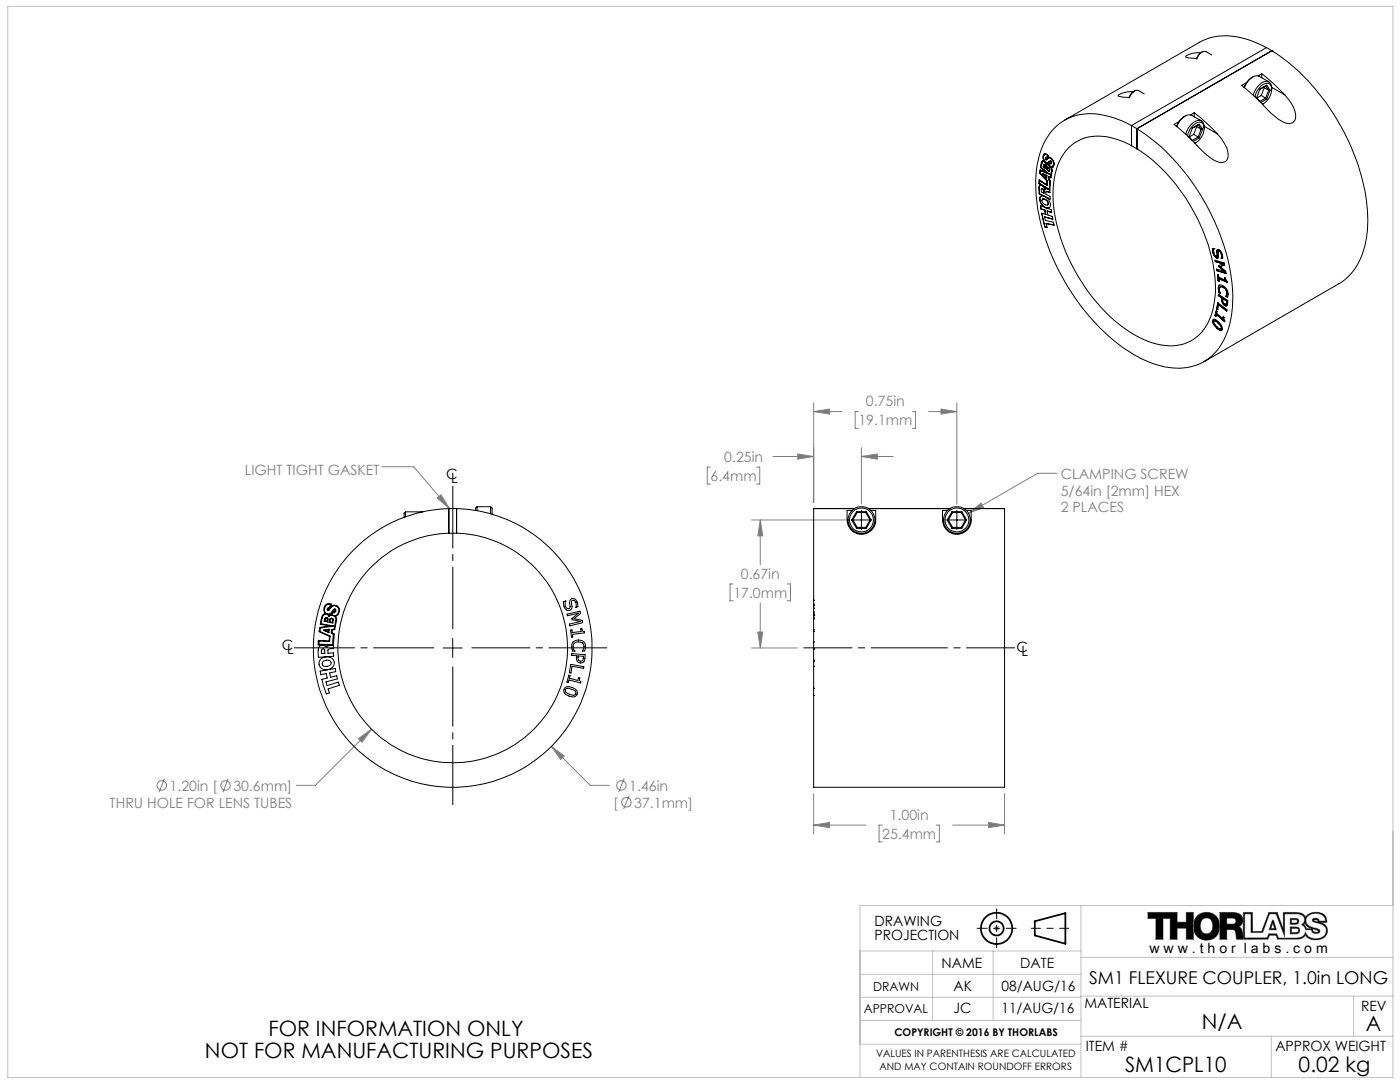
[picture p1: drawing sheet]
<svg xmlns="http://www.w3.org/2000/svg" width="279mm" height="216mm" viewBox="0 0 279 216" stroke-linecap="round" stroke-linejoin="round" font-family="sans-serif">
<g fill="none" stroke="#000" stroke-width=".35">
<path d="M206.5 183.8l6.1-1.6v6.1l-6.1-1.6z"/>
<circle cx="198.9" cy="185.2" r="3.1"/>
<circle cx="198.9" cy="185.2" r="1.4"/>
</g>
<g fill="none" stroke="#808080" stroke-width=".2">
<path d="M76.2 93.1h6.3l7.2 8.4M87.2 99.4l.8-.7 1.7 2.8zM141.8 93.2h-.7v3.4h.7M151 93.2h.6v3.4h-.6M154.3 91.1h8.1M159.2 90.6l3.2 .5-3.2 .5zM162.4 82.1l3.2-.5v1zM162.4 80.4v19.8M162.4 82.1h5.6M171.3 82.1h-.6v3.4h.6M171.9 91.1l3.2-.5v1zM171.9 89.3v11.3"/>
<path d="M171.9 91.1h6.4M182.1 82.1h.6v3.4h-.6M185.3 82.1h5.7M187.8 81.6l3.2 .5-3.2 .5zM191 80.4v20.2M210.9 94.4h-3.8l-13.8 8M146.3 116.5h-.6v3.4h.6M150 103.8h18.7M151.7 103.8l.5 3.1h-1zM151.7 103.8v8.9M157.1 116.5h.7v3.4h-.7M193.3 102.4l2.5-2 .5 .9z"/>
<path d="M150 129.3h9.1M151.2 126.1h1l-.5 3.2zM151.7 120.3v9M32.8 155.4l-1.1 2.7M45.5 155.4l-1 2.7M71.5 147.4l2.7-1.9-2 2.6zM74.2 145.5l-11.3 11.2h-3.8M110 148.9l2.6 1.9-.7 .8zM110 148.9l7.8 7.8h3.8M124.6 155.4l-1.1 2.7M125.6 158.8l-1.1 2.6M162.4 158.4v8"/>
<path d="M200.5 158.4v8M162.4 164.6l3.2-.5v1zM162.4 164.6h10.4M176.1 164.6h-.7v3.4h.7M186.8 164.6h.7v3.4h-.7M190.1 164.6h10.4M197.3 164.1l3.2 .5-3.2 .5zM198.4 185.2h1M198.5 184.9l.7 .7M198.9 184.7v1M199.2 184.9l-.7 .7M229.1 182.1h5.8v1.9h1.8v-1.9h1.5v5.3h-1.5v-2.2h-1.8v2.2h-1.4v-4.1h-1.4v4.1h-1.4v-4.1h-1.6z"/>
<path d="M239 182.7a2.7 2.7 0 0 1 3.3-.2 2.7 2.7 0 0 1 1 3.1 2.65 2.65 0 0 1-3.2 1.9 2.65 2.65 0 0 1-1.9-3.3l.2-.6zM239.9 183.5a1.21 1.21 0 0 1 1.3-.3 1.21 1.21 0 0 1 .8 1.1 1.49 1.49 0 0 1-1.2 2 1.69 1.69 0 0 1-.9-2.8zM244.8 183.2h1.2a.61 .61 0 0 1 .7 .6 .61 .61 0 0 1-.7 .6h-1.2zM247.2 184.9a1.46 1.46 0 0 0 .8-1.6 1.46 1.46 0 0 0-1.3-1.2h-3.2v5.3h1.3v-1.9h1.3a1.71 1.71 0 0 1 .6 1.7l.1 .2h1.3M247.2 184.9a2.41 2.41 0 0 1 .9 2.2v.3M247.2 184.9h.1M248.4 182.4h1.3v3.7h2.3l1.4-3.7h1.3l1.7 4.4v-4.4h2.2a1.26 1.26 0 0 1 1.4 .3 1.26 1.26 0 0 1 .1 1.5l-.4 .3a1.2 1.2 0 0 1 .9 1h1.2a.86 .86 0 0 0 .7 .8 .86 .86 0 0 0 .9-.5l-.1-.3a5.9 5.9 0 0 1-2.5-1.2 1.4 1.4 0 0 1 1.3-2 1.84 1.84 0 0 1 2.4 1.5h-1.2a.73 .73 0 0 0-.6-.6 .73 .73 0 0 0-.8 .4l.1 .3a5.7 5.7 0 0 1 2.5 1.1 1.59 1.59 0 0 1-1.5 2.3 2.11 2.11 0 0 1-2.5-1.4 1.54 1.54 0 0 1-1.8 1.3h-3.5l-.4-.9h-1.6l-.3 .8h-4.5zM253.9 183.6h.2l.6 1.9h-1.4zM254 184.1l.4 1.2h-.8zM257.5 183.3h1.1a.58 .58 0 0 1 .6 .6 .58 .58 0 0 1-.6 .5h-1.1zM257.5 185h1.2a.69 .69 0 0 1 .7 .6 .69 .69 0 0 1-.7 .7h-1.2zM257.7 183.5l1.1 .1 .1 .4-.4 .2h-.8z"/>
<path d="M257.7 185.2h1a.43 .43 0 0 1 .5 .5 .43 .43 0 0 1-.5 .4h-1zM260.5 184.1a1.57 1.57 0 0 0 1.4 1.2h-1.2l-.5-.8zM262 185.3l1.1 .5a.61 .61 0 0 1-.7 .3 .61 .61 0 0 1-.4-.6zM262.1 183.6a.52 .52 0 0 1 .9 .4zM263.3 184h.1M263.3 184h1.5a1.84 1.84 0 0 0-2.2-2 2.32 2.32 0 0 0-2.1 1.1 1.76 1.76 0 0 0-2.1-1h-2.3v3.3l-1.2-3.3h-1.7l-1.4 3.8h-1.8l-.1-3.8h-1.8v5.3M263.3 184a1.72 1.72 0 0 1 1.6 1.8 1.72 1.72 0 0 1-1.6 1.7 2.53 2.53 0 0 1-2.8-1 1.59 1.59 0 0 1-1.6 .9h-3.9l-.3-.8h-1.3l-.4 .8h-4.9"/>
<circle cx="32.3" cy="156.7" r=".94"/>
<circle cx="45" cy="156.7" r=".93"/>
<circle cx="124" cy="156.7" r=".94"/>
<circle cx="125" cy="160.1" r=".95"/>
</g>
<path d="M205.8 185.2h7.5" fill="none" stroke="#000" stroke-width=".2" stroke-dasharray="15.2 1.3 1.3 1.3" stroke-dashoffset="13.4"/>
<path d="M195 185.2h7.8M198.9 181.3v7.8" fill="none" stroke="#000" stroke-width=".2" stroke-dasharray="15.2 1.3 1.3 1.3" stroke-dashoffset="13.2"/>
<g fill="none" stroke="#c0c0c0" stroke-width=".2">
<path d="M1.6 1.3h276.4v213.7h-276.4zM171.6 189.8h44.1M171.6 199h44.1M171.6 194.4h44.1M186.1 189.8v13.8M198.2 189.8v13.8M215.7 198.8h62.3M215.7 180.7v34.3M215.7 191h62.3M270.2 198.8v8M278 180.7h-106.4v34.3M171.6 203.6h44.1"/>
<path d="M171.6 208.4h44.1M215.7 206.8h62.3M253.7 206.8v8.2"/>
</g>
<path d="M240 183.5a1.27 1.27 0 0 1 1.5-.2 1.27 1.27 0 0 1 .5 1.4 1.28 1.28 0 0 1-.6 1.5 1.28 1.28 0 0 1-1.5-.3 2.12 2.12 0 0 1 .1-2.4zM239 182.7a2.83 2.83 0 0 0-.6 3.4 2.83 2.83 0 0 0 3.2 1.4 2.79 2.79 0 0 0 1.7-3.7 2.79 2.79 0 0 0-3.7-1.5zM229.1 182.1h5.8v1.9h1.8v-1.9h1.5v5.3h-1.5v-2.2h-1.8v2.2h-1.4v-4.1h-1.4v4.1h-1.4v-4.1h-1.6zM243.5 182.1h2.7a1.53 1.53 0 0 1 1.7 .9 1.53 1.53 0 0 1-.7 1.9l.5 .4 .2 .3 .2 1.8h-1.3l-.2-1.4-.5-.5h-1.3v1.9h-1.3zM244.8 183.2v1.2h1.4l.4-.4v-.5l-.3-.3zM262.1 183.6h.5a.24 .24 0 0 1 .3 0 .24 .24 0 0 1 0 .3l-.6-.1zM260.5 184.1a1.57 1.57 0 0 0 1.4 1.2h-1.2l-.2-.5a.4 .4 0 0 1 0-.7zM248.1 182.1v5.3h4.9l.4-.8h1.3l.3 .8h3.9a1.64 1.64 0 0 0 1.6-.9 2.71 2.71 0 0 0 3.7 .6 1.66 1.66 0 0 0 .7-1.9 1.66 1.66 0 0 0-1.6-1.2h1.5a1.88 1.88 0 0 0-2.4-2 2.15 2.15 0 0 0-1.9 1.1v-.2a1.84 1.84 0 0 0-2.1-.8h-2.3v3.3l-1.2-3.3h-1.7l-1.4 3.8h-1.8l-.1-3.8zM248.4 182.4h1.3v3.7h2.3l1.4-3.7h1.3l1.7 4.4v-4.4h2.2a1.32 1.32 0 0 1 1.7 1.3l-.1 .4-.5 .4 .2 .1a1.14 1.14 0 0 1 .7 .9h1.2v.4a.85 .85 0 0 0 .9 .4 .85 .85 0 0 0 .7-.6l-.2-.3-.6-.2a2.02 2.02 0 0 1-1.9-1.3 1.53 1.53 0 0 1 1.7-1.7 1.7 1.7 0 0 1 2.1 1.6h-1.2l-.2-.4-.5-.2-.5 .1-.2 .2a.43 .43 0 0 0 .1 .4 .43 .43 0 0 0 .5 .1l.3 .1a1.75 1.75 0 0 1 1.9 1.5 1.83 1.83 0 0 1-2.4 1.7 1.75 1.75 0 0 1-1.8-1.4 1.54 1.54 0 0 1-1.8 1.3h-3.5l-.4-.9h-1.6l-.3 .8h-4.5zM262 185.3l.6 .2a.34 .34 0 0 1 .4 .5l-.4 .1-.4-.2-.2-.2zM253.9 183.6l-.6 1.9h1.4l-.6-1.9zM254 184.1l.4 1.2h-.8zM257.5 183.3h1.4l.3 .3v.5l-.5 .3h-1.2zM257.7 183.5v.7h1l.2-.3-.1-.3zM257.5 185h1.6l.3 .5-.1 .6-.5 .2h-1.3zM257.7 185.2v.9h1.1l.4-.3v-.3l-.3-.3z" fill-rule="evenodd" fill="#000"/>
<path d="M90.4 125.5v-28.5" fill="none" stroke="#000" stroke-width=".2" stroke-dasharray="15.2 1.3 1.3 1.3" stroke-dashoffset="2.9"/>
<path d="M86.6 129.3h-27.8" fill="none" stroke="#000" stroke-width=".2" stroke-dasharray="15.2 1.3 1.3 1.3" stroke-dashoffset="3.2"/>
<path d="M90.4 133.1v27.5" fill="none" stroke="#000" stroke-width=".2" stroke-dasharray="15.2 1.3 1.3 1.3" stroke-dashoffset="3.4"/>
<path d="M94.2 129.3h26.9" fill="none" stroke="#000" stroke-width=".2" stroke-dasharray="15.2 1.3 1.3 1.3" stroke-dashoffset="3.7"/>
<path d="M160.4 129.3h42.1" fill="none" stroke="#000" stroke-width=".2" stroke-dasharray="15.2 1.3 1.3 1.3" stroke-dashoffset="5.6"/>
<path d="M170 103.8h3.8M171.9 101.8v3.9M189.1 103.8h3.8M191 101.8v3.9M88.4 129.3h3.9M90.3 127.4v3.8" fill="none" stroke="#000" stroke-width=".2"/>
<g fill="#808080">
<path d="M87.2 99.4l.8-.7 1.7 2.8z"/>
<path d="M110 148.9l1.9 2.7 .7-.8zM71.5 147.4l.7 .7 2-2.6zM151.2 126.1h1l-.5 3.2zM151.7 103.8l.5 3.1h-1zM159.2 90.6l3.2 .5-3.2 .5zM171.9 91.1l3.2-.5v1zM162.4 82.1l3.2-.5v1zM187.8 81.6l3.2 .5-3.2 .5zM193.3 102.4l3-1.1-.5-.9zM162.4 164.6l3.2-.5v1zM197.3 164.1l3.2 .5-3.2 .5z"/>
</g>
<g fill="none" stroke="#000" stroke-width=".2">
<path d="M226.4 18.2a1.86 1.86 0 0 0-1 1.2 2.99 2.99 0 0 1-2.2-.3 4.3 4.3 0 0 1 3-.8M228.4 18.7l-1.1-.6a1.75 1.75 0 0 0-1.9 1.5M239.9 10.4a2.05 2.05 0 0 0-1.1 1.3l-1.7-.2-.5-.1v-.1a4.6 4.6 0 0 1 3.1-.8M241.8 11l-1.1-.7a1.46 1.46 0 0 0-1.7 1.1l-.2 .4M248.8 16.5l-1 .5 2.9 2.5a27.2 27.2 0 0 0 5.4 4.9 1.62 1.62 0 0 0 2.3-.4 4.6 4.6 0 0 0-1.4-4.4l-.6-.7M250 15.4a3.6 3.6 0 0 0-1.7 2.1M250.5 19.3a3.1 3.1 0 0 1 2.5-2.7 1.43 1.43 0 0 1 .6 2.1 3.7 3.7 0 0 1-1.6 2.1l.1-.1M250.8 19.4l.5 .7M251.4 17.8l-.6 1.9M251.7 19.1l-.8 .4M251.7 19.1l.9 .5M251.8 14.7l1.8 1.5 2.8 2.7"/>
<path d="M251.8 14.7l-.7 .4M251.8 14.7v.8M252.2 17.4l.1 .1M252.3 17.5l-.6 1.6M252.3 17.5l.9 .5M252.6 17.1l-1.2 .7M252.6 17.1l.6 .9M252.6 19.6l-1.2 .6M252.6 19.6l.2 .2M252.8 9.5a15.3 15.3 0 0 0-11.5-1.9l-1.9 .8-27 15.6M252.8 19.8l-1.2 .7M252.8 17l.7 1"/>
<path d="M252.8 17l-1.4 .8M252.8 17l-.2 .1M253.2 18h.3M253.2 18l-.6 1.6M253.3 16.3l-2-1.1a1.88 1.88 0 0 0-2.2 .9l-.8 1.4M253.5 18l-.7 1.8M253.8 17.8a1.26 1.26 0 0 0-.7-1.5 1.26 1.26 0 0 0-1.6 .5 4.2 4.2 0 0 0-1.4 2.2M253.8 17.4l2.6 1.5M253.8 10.1h.1M253.8 10.1a43 43 0 0 1 15.9 19.4 33.9 33.9 0 0 1 3 18.1 12.2 12.2 0 0 1-5.5 9l-26.9 15.6M253.8 10.1l-26.9 15.6M253.8 10.1l-1-.6-27 15.5"/>
<path d="M207.4 36.7v-.8l1.5 1M207.4 36.7l2 1.2-.7-.3-.2 .1M207.4 37.5a.4 .4 0 0 1 .4-.6l.4 .3 .3 .5M207.4 37.5v1.2M207.4 37.5h.1M207.4 38.7l2.1 1M207.4 38.7h.1M207.4 35.9v.8M207.5 39.9l.1-.7a1.42 1.42 0 0 1 1.9 1 .75 .75 0 0 1 .1 .9 .75 .75 0 0 1-.9 .4M207.5 39.9l.4 .8 .8 .8M207.5 34.5l1.5 1.7M207.5 36.1v.5l1.9 1.2"/>
<path d="M207.5 36.1l1.5 .9M207.5 34.5h.1M207.5 39.8l.4 .9 .8 .7M207.5 39.8v.1M207.6 37l-.2 .5M207.6 33.9l-.1 .6M207.6 33.4l1.4 1.1M207.6 33.4h.1M207.7 34.1l1.8 .6M207.7 34.1l-.1 .5 1.5 1.6-.1 .8M207.7 33.4l1.3 1.1M207.8 39.1l-.3 .4v.3"/>
<path d="M207.8 32.5l-.2 .9M207.8 32.5h.1M207.9 32.5l-.2 .9M207.9 37.6h.2M207.9 37.6h.1M208 37.7h-.2v.6l.5 .3M208 37.7l.3 .4M208.1 39.7h.1M208.1 37.6l.2 .5M208.1 39.7l.5 .1M208.1 37.6l-.1 .1M208.1 32.1l-.2 .4"/>
<path d="M208.1 34.7l.9 .3-.1 .5zM208.1 32.2h.1M208.1 34.7h.1M208.2 32.2l.4 .1M208.2 34.7l.7 .8M208.2 31a.39 .39 0 0 1 .5-.3l.5 .4-.1 .4M208.2 31v.6l.2 .5M208.2 31h.1M208.2 33.3h.1M208.2 33.3l.5 .3M208.3 38.1v.5M208.3 32.9l-.1 .4"/>
<path d="M208.3 32.9a.3 .3 0 0 1 .4 0 .3 .3 0 0 1 .1 .4l-.1 .4-.5-.4M208.3 38.1h.1M208.4 32.8l-.2 .5M208.4 34.9l.5 .1M208.4 34.9l.4 .1M208.4 34.9l.4 .4M208.4 32.8l-.1 .1M208.4 32.1h-.3l-.3 .4M208.4 32.7v.1M208.4 32.1h.1M208.5 30.7l-.3 .3M208.5 32.9h.1"/>
<path d="M208.5 30.9l.2-.1 .4 .2M208.5 37.7h.1M208.5 39.8a.39 .39 0 0 0-.6 .1 .39 .39 0 0 0 .2 .5l.7 .5 .4-.1v-.2M208.5 39.8l.5 .3 .2 .5M208.6 32.3l-.2-.1-.3 .1-.3 1.1 1.7 1.4-1.8-.7M208.6 32.3l.3 .6 .2-.1 .3 .2 .1-.4M208.6 32.9l-.2 .1v.3l.2 .2M208.6 32.9l.1 .3M208.6 39.8l.4 .3 .2 .5M208.6 32.9h.1M208.6 32.3h.1M208.6 39.8h-.1"/>
<path d="M208.6 32.3l.3 .6M208.6 37.6l-.1 .1M208.7 31.5l.1 .4M208.7 31.5v.4M208.7 31.5h.1M208.7 33.2l-.1 .3M208.7 33.2h.1M208.7 31.9h.1M208.8 32.5l.5 .1M208.8 31.4l-.1 .1M208.8 31.9h.2M208.8 32.5l.1 .2 .4 .1"/>
<path d="M208.8 31.5h.2M208.8 38.2l.4 .1M208.8 35v.3M208.8 38.2h.1M208.8 35h.1M208.9 35l-.1 .3M208.9 31.5l-.1 .3 .2-.2M208.9 31.5l.1 .1M208.9 31.5h.1M208.9 33.8h.1M209 32.8l.4 .1M209 31.5v.1"/>
<path d="M209 31.5l-.3-.1v.1M209 33.8l.4 .4M209 34.5l-1.4-.6-.1 .6M209 36.2l-.1 .7M209 33.4l-.1 .4M209 33.4a.5 .5 0 0 1 .5 .3 .5 .5 0 0 1-.1 .6l-.5-.5M209 36.2h.1M209 31.6l-.2 .2M209 31.6h.1M209 33.4v.4M209 33.4h.1M209.1 31.5h.1"/>
<path d="M209.1 31.5a.81 .81 0 0 1 1.2 .7 .84 .84 0 0 1-.4 1.2l-.1-.1M209.1 33.3l-.1 .1M209.1 31l-.1 .5M209.1 31l-.2-.1a.59 .59 0 0 0-.7 .3 .59 .59 0 0 0 .2 .7l.4 .6h.3l.2-.2M209.1 31h.1M209.2 38.3l-.4-.1-.1 .6 .8 .4v.5M209.2 33.4l.1 .1M209.2 33.4h-.1M209.2 38.3h.1M209.2 38.3l.3 .1M209.2 35.8h.1M209.2 35.8l.3 .3"/>
<path d="M209.3 31.5h.2l.4 .2M209.3 31.4l-.2 .1M209.3 33.5l-.2-.1-.1 .4 .4 .3M209.3 33.5l.1 .3M209.3 33.5h.1M209.3 32.3l.2-.2a.27 .27 0 0 1 .4 .2 .27 .27 0 0 1-.3 .4l-.1-.1M209.3 32.3h.1M209.4 32.3l-.2 .2M209.4 35.3l-.1 .5 .3 .4-.1 2.2-.3-.1M209.4 32.5h.3M209.4 32.5l-.2 .1-.4-.1M209.4 32.5l-.1 .3"/>
<path d="M209.4 32.5h.1M209.4 35.3h.1M209.4 33.8v.3M209.4 33.8h.1M209.5 32.6l.3 .1M209.5 36.1l-.1 1.7M209.5 32.6h.1M209.5 36.1h.1M209.6 32.1l-.2 .2M209.6 33.2l.3 .5v.4M209.6 35.3l-.3-.1-.1 .6M209.7 32.6h.1"/>
<path d="M209.7 32.2v.3M209.7 32.2l-.3 .3M209.7 32.2h.1M209.7 32.5h.1M209.8 33.3l.2 .8-.3 1.4-.3-.2M209.8 32.2v.3M209.8 32.2l-.2 .1M209.8 33.3h.3M209.8 31.7a.54 .54 0 0 0-.5-.2 .54 .54 0 0 0-.4 .4h-.2M209.8 31.7l.5 .7v.5M209.9 34.1l-.3 1.2M209.9 31.7l.4 .7v.5"/>
<path d="M209.9 34.1h.1M209.9 31.7h-.1M210.3 32.9l-.4 .4-.4-.2a1.02 1.02 0 0 1 .4 1M210.3 32.9h.1M210.3 32.9l-.3 .3M225.8 25.1a15.3 15.3 0 0 0-11.4-2 10.9 10.9 0 0 0-7.1 8.4 29.6 29.6 0 0 0 1.5 16.6 43.4 43.4 0 0 0 17.2 22.5 17 17 0 0 0 10.9 2.7 10 10 0 0 0 8-7 25.6 25.6 0 0 0 .1-14.9 45.1 45.1 0 0 0-16.5-24.6l-1.6-1.1M225.8 29.1a11.6 11.6 0 0 0-10.2-1.2 9.7 9.7 0 0 0-5.2 8 29.2 29.2 0 0 0 3.8 17.5 32.6 32.6 0 0 0 13.3 14 11.4 11.4 0 0 0 9.5 .9 9.5 9.5 0 0 0 5.3-7.9 28.9 28.9 0 0 0-3.6-17.4 34.8 34.8 0 0 0-11.8-13.3M225.8 29.1l1.1 .6M225.8 25v4.1M225.8 25l1.1 .7M226.9 29.7h.1M226.9 25.7v4"/>
<path d="M235.3 24.2l-1 .6a44.1 44.1 0 0 1 5.8 5.5l1.5 1.2a2.59 2.59 0 0 0 3.1 .6 2.67 2.67 0 0 0-.1-3l-1-1.7-.7-.7M236.5 23.1a3.6 3.6 0 0 0-1.7 2.1M237 27.1a3.1 3.1 0 0 1 2.6-2.7 1.52 1.52 0 0 1 .6 2.1 3.5 3.5 0 0 1-1.7 2.1l.2-.1M237.3 27.2l.5 .7M237.9 25.6l-.6 1.7v.2M238.2 26.8l-.8 .5M238.2 26.8l.9 .5M238.3 22.5l2.4 1.9 2.2 2.3M238.3 22.5l-.7 .4M238.3 22.5v.8M238.7 25.1l.1 .2M238.8 25.3l-.6 1.5"/>
<path d="M238.8 25.3l.9 .5M239.1 24.9l-1.2 .7M239.1 24.9l.6 .9M239.1 27.3l-1.2 .7M239.1 27.3l.2 .2M239.3 27.5l-1.2 .7M239.3 24.8l.7 1M239.3 24.8l-1.4 .8M239.3 24.8l-.2 .1M239.7 25.8l-.6 1.5M239.8 24.1l-1.9-1.1a1.85 1.85 0 0 0-2.2 .9l-.8 1.4M240 25.8l-.7 1.7"/>
<path d="M240 25.8h-.3M240.3 25.6a1.21 1.21 0 0 0-.5-1.5 1.21 1.21 0 0 0-1.5 .2 4.3 4.3 0 0 0-1.7 2.5M240.3 25.2l2.6 1.5M207.7 41.1l.1 .6M207.8 41.7l-.2-.7 2.2 .8 .1 .6-.9-.3M207.8 41.7l.7 .2M207.8 41.7h.1M207.9 42.5l.6 2.8M207.9 42.5l.8 .3M208.5 43.3l.1 .7 1.6 .3 .2 .6M208.5 41.9l.2 .9M208.5 41.9h.1"/>
<path d="M208.5 45.3h.1M208.5 43.3l1.6 .4M208.5 43.3h.1M208.7 42.8h.1M208.7 41.4h.7M208.7 41.4v.1M208.8 44.6l.2 .8-.5-.1M208.8 44.6l1.6 .3M209 42.1l.1 .8 .9 .3 .1 .5-1.6-.4M209 42.1l.9 .3M209 42.1h.1M209.2 40.6l-.1 .3"/>
<path d="M209.2 40.6h.1M242 49.6l.1 .8M242.1 50.4l.3 .8M242.1 50.4l.4 .8M242.1 50.4h.1M242.3 49.6a1.18 1.18 0 0 0 .6 1.6v-.3M242.3 49.6h.1M242.3 49.6h-.3l.1 .8M242.4 51.2l.5 .3M242.4 51.2h.1M242.5 51.2l.4 .3M242.5 52.2v-.3l1.8 .6 .1 .4"/>
<path d="M242.5 52.2l1.6 .5M242.5 51.9l.1 .3M242.6 52.2l1.5 .5M242.6 52.2h-.1M242.9 50.3l.1-.5a1.44 1.44 0 0 1 1 1.7M242.9 50.3v.6M242.9 50.3h.1M242.9 53.7v.3M242.9 50.3l.1 .5M242.9 51.5h.1M242.9 54l-.1-.3 1.6 .5M242.9 54h.1"/>
<path d="M242.9 54l1.8 .5M243 50.8l-.1 .3M243 50.8l-.1 .1M243 49.8l-.1 .5M243.1 51.4l-.2 .1M243.1 56l.2 .1M243.1 57.5l.1-.5a1.41 1.41 0 0 1 1.8 1l.1 1.1-.1 .2-.3-.2M243.1 57.5l.1 .5M243.1 59l.1-.3 1.8 1.3-.1 1h-.5M243.1 59l.8 .4M243.1 57.5h.1M243.2 50.1h.3l.3 .6"/>
<path d="M243.2 57.5v.5M243.2 58l.1 .4M243.2 58h.1M243.2 53.2l1.2 1M243.2 53v.2M243.2 58.7l-.1 .3M243.2 53.2h.1M243.3 55.6l1.6 .7-.5-.9 .1 .5M243.3 55.6v.5M243.3 55.6l1.6 .7M243.3 58.4l.3 .1M243.3 58.4h.1"/>
<path d="M243.4 56.9l-.2 .2v.4M243.5 53.2l1.1 .9 .1 .5-1.8-.6M243.5 57.2l-.2 .7 .3 .6M243.5 57.2l.6 .1M243.7 50.7l-.2-.4-.3-.2-.1 1.3-.2 .1M243.7 50.7v.8M243.7 51.5h.1M243.7 51.5h.3M243.7 50.7h.1M243.8 50.7v.8M243.8 51.5h.2M243.8 51.5h.1"/>
<path d="M243.8 51.5h-.1M243.8 59.7l.2 .8M243.8 59.7h.1M243.9 59.4l-.1 .3M244.1 59.6a.8 .8 0 0 0 .6 1.1M244.1 59.6l.7 .5M244.1 59.6h.1M244.1 57.3l.6 .6M244.1 57.3h.1M244.1 59.6l.8 .5M244.1 52.7l-.9 .3v.2M244.4 52.9l-.9 .3"/>
<path d="M244.4 55.4l.1 .5M244.5 55.9l-1.3-.6v-.4l-.2-.1 .1 1.2M244.7 59.1h.1M244.7 57.9l.2 .6M244.7 57.9h.1M244.9 58.5l-.2 .6M244.9 58.5h.1M242.1 63.9l.2-.2a2.29 2.29 0 0 1 1.6 2.1l-.3 .2-.8-.6M242.1 63.9l.1 .8 .6 .7M242.1 63.9h.1M242.1 63.9v.6l.7 .9M242.3 63.7l-.2 .2"/>
<path d="M242.4 64h.2M242.5 62.9l.2 .2M242.5 62.9v.1M242.6 64l.5 .5M242.6 64l-.3 .1a2.15 2.15 0 0 0 1.3 1.6l.1-.2M242.6 64h.1M242.7 62l.2 .1-.1 .4 1.2 1.1M242.7 62l-.2 1M242.7 62l-.2 .9M242.8 62.8l1.6 1.4-.1-.8-.2-.2-.1 .4M242.8 62.8h.1M242.8 65.4a1.08 1.08 0 0 0 1 .5"/>
<path d="M242.8 62.8l-.1 .3-.2-.1M242.8 62.8l1.6 1.4M242.8 65.4h.1M242.8 61.6h.1M242.9 61.6l.2 .2M243.1 60.4l-.2 1.2M243.1 64.5l.6 .6M243.1 64.5l.5 .6M243.1 64.5h.1M243.2 60.8l1.6 1.3 .1-.3-1.9-1.4-.2 1.2M243.2 60.8l-.2 1-.2-.2M243.2 60.8h.1"/>
<path d="M243.6 65.1l.1 .4M243.6 65.1h.1M243.7 65.1v.4M243.7 65.5h.1M243.7 65.5l-.1 .2M244 60.5l.4 .5M244 60.5h.1M244 60.5l.4 .4M244.2 63.2l-.2 .4M244.4 60.9l.4 .1M244.4 60.9v.1M244.7 60.7h.1"/>
<path d="M244.8 60.4l-.1 .3M244.8 60.4h.1M244.8 60.1v.3M244.9 60.1l-.1 .3M244.9 60.1h-.1M80.9 102.1l-.3 .3v.8M80.9 102.1v1M80.9 102.1h3.5M89.6 101.5a27.8 27.8 0 0 0-23.2 41.9 27.8 27.8 0 0 0 47.9 0 27.8 27.8 0 0 0-23.2-41.9M89.6 106.4a22.9 22.9 0 0 0-19.3 33.9 22.9 22.9 0 0 0 38.9 2 22.9 22.9 0 0 0-15.6-35.7l-2.5-.2M89.6 106.4h1.5M89.6 101.5v4.9"/>
<path d="M89.6 101.5h1.5M91.1 101.5v4.9M95.2 101.1l-.3 .3v.4M95.2 101.1v.8M95.2 101.1h2.7M97.9 101.1v1.4M97.9 101.1l.3 .3v1.2M112.9 119.9l-.5 .2a1.38 1.38 0 0 0 1.1 1.7l.4-.1a1.92 1.92 0 0 0 .2-1.7v-.1a.75 .75 0 0 1 .8 .2 .75 .75 0 0 1 .1 .8l-.1 .3M112.9 119.9a1.08 1.08 0 0 0 .5 1.6l.4-.3a1.66 1.66 0 0 1 .3-1.7 1.23 1.23 0 0 1 1.2 1.5l-.4 .2M112.9 119.9h.1M162.4 119.8h.1M162.4 101.5v55.6h38.1v-55.6"/>
<path d="M162.4 101.5h8.1M162.4 101.5h.1M170 103.8l1 1.6M170 103.8h.2M170.1 101.8h-1v.8a3.5 3.5 0 0 0 1.4 3.6 2.97 2.97 0 0 0 3.2-.2 2.97 2.97 0 0 0 1.1-3.1v-1.1h-1M170.2 103.8l.9 1.4M171 102.1l-1 1.7M171 105.4h1.9M171 102.1h1.9M171 102.1l.1 .2M171.1 102.3h1.7M171.1 105.2h1.7"/>
<path d="M171.1 105.2l-.1 .2M171.1 102.3l-.9 1.5M172.8 105.2l.1 .2M172.8 102.3l.8 1.5M172.9 102.1l.9 1.7M172.9 102.1l-.1 .2M173.3 101.5h16.3M173.6 103.8l-.8 1.4M173.6 103.8h.2M173.8 103.8l-.9 1.6M189 103.8h.3M189 103.8l1 1.6"/>
<path d="M189.1 101.8h-1v.8a3.5 3.5 0 0 0 1.4 3.6 2.97 2.97 0 0 0 3.3-.2 2.97 2.97 0 0 0 1-3.1v-1.1h-1M189.3 103.8l.8 1.4M190 105.4h1.9M190 102.1h1.9M190 102.1l-1 1.7M190 102.1l.1 .2M190.1 102.3h1.7M190.1 105.2h1.7M190.1 105.2l-.1 .2M190.1 102.3l-.8 1.5M191.8 105.2l.1 .2M191.8 102.3l.9 1.5"/>
<path d="M191.9 102.1l1 1.7M191.9 102.1l-.1 .2M192.3 101.5h8.2M192.7 103.8h.2M192.7 103.8l-.9 1.4M192.9 103.8l-1 1.6M200.5 101.5h.1M63.9 133.9l3-.5 .1 .6-1.2 .3 .2 .8 1.2-.3 .1 .7-2.2 .6 .2 .7 2.2-.7 .2 .6-2.2 .8 .3 .8-.7 .2-.9-2.9 1.1-.3-.2-.9-1.1 .2zM64.1 131.4a1.56 1.56 0 0 1 1.7-.3 1.56 1.56 0 0 1 .9 1.4 1.58 1.58 0 0 1-1.5 1.1 1.58 1.58 0 0 1-1.5-1.1 1.25 1.25 0 0 1 .4-1.1zM64.3 129.5l.5 .1v.8h-.7v-.7zM64.4 132a1.02 1.02 0 0 1 1.7 .3 .96 .96 0 0 1-.8 .7 .96 .96 0 0 1-1-.5zM64.6 125.7l1.2-.1-.1 .7-1.1-.5z"/>
<path d="M64.9 125.8l.7-.1-.1 .4zM64.9 123.3l.3-.1 .2 .2v.7l-.7-.1zM65 123.4h.3v.6l-.4-.1zM65.1 120.8l.4-.2h.5l-.2 .6a.33 .33 0 0 0-.5 .2 .33 .33 0 0 0 .4 .4 1.07 1.07 0 0 1 1.8-.6 1.08 1.08 0 0 1-1 1.7 .75 .75 0 0 1 .5 1l-.3 1.6-.5 .1-.1 .4v.3l.4 .3-.1 2h-2.8l.1-.7 2.1 .1 .1-1.1-2-.9v-.7l2.7-.4-2.5-.4 .2-1.2a.69 .69 0 0 1 .6-.7 .69 .69 0 0 1 .8 .4l.3-.2h.3l.2-.6a.38 .38 0 0 0 .5-.2 .38 .38 0 0 0-.3-.5l-.2 .2a.93 .93 0 0 1-.7 .8 .93 .93 0 0 1-1-.4v-.8zM65.1 129.2h.1M65.5 122.6l.5-.1 .4-.4-.2 .6-.5 .1zM65.5 121.4h.3l-.3 .3zM65.8 123.5a.41 .41 0 0 1 .5-.1 .41 .41 0 0 1 .2 .4l-.1 .5-.7-.1zM65.9 121.2a1.06 1.06 0 0 1 1.6-.1 1.06 1.06 0 0 1-.1 1.6l-.5 .3 .3 .5-.4 2.1-.4 .1-.1 .6 .4 .2-.2 2.9h-.1a.67 .67 0 0 0-1 .7v.3l1.2-.1v.7l-3.1 .2v-1.5a.88 .88 0 0 1 .6-.9 .88 .88 0 0 1 1 .4M65.9 121.2h.1M65.9 121.2l.2-.7a1.15 1.15 0 0 0-1.3 .5 1.15 1.15 0 0 0 .1 1.4 .83 .83 0 0 0-.7 .9l-.3 1.3 1.9 .3-2 .3-.1 .8 2.1 1-.1 .9-2.2-.1v.9l2.9 .1-.9 .1-.4 .3M66 123.5h.4l-.1 .7-.5-.1z"/>
<path d="M66.7 121.7h.1a.3 .3 0 0 1 0 .4 .3 .3 0 0 1-.4 0zM112.8 137.2a2.07 2.07 0 0 1 2.4 .8 .93 .93 0 0 1-.4 .9 .93 .93 0 0 1-1 .1l-.2-.1a1.02 1.02 0 0 1-1-.6 1.02 1.02 0 0 1 .2-1.1zM113 137.4a2.29 2.29 0 0 1 1.9 .7 .55 .55 0 0 1-.2 .5 .55 .55 0 0 1-.6 .1l-.8-.3a.56 .56 0 0 1-.5-.4 .56 .56 0 0 1 .2-.6zM113.2 122.6l2.5-.6 .2 .4-1.3 1 1.6 .4 .1 .4-2.6 .7-.1-.4 2.3-.5-1.7-.4-.1-.2 1.4-1.1-2.3 .6zM113.5 134.7l.3 .1-.2 .5 1.7 .5 .2-.6 .2 .1v.4l.2 .3v.3l-2.3-.6-.2 .5-.3-.1zM113.9 125.7h.3v.5l1.8-.2-.1-.5 .2-.1 .2 .5 .3 .1v.3l-2.3 .3v.5h-.2zM113.9 132.6l2.6 .4v.4l-2.3-.4-.3 1.3-.3-.1zM114.1 130.4l2.7 .2-.1 .7a.86 .86 0 0 1-.9 1 .86 .86 0 0 1-.8-1.1l.1-.4h-1zM114.4 128.1a1.46 1.46 0 0 1 1.9-.2 1.46 1.46 0 0 1 .4 2h-.5a1.06 1.06 0 0 0-.6-1.8 1.06 1.06 0 0 0-1.1 1.4l.2 .4h-.4a1.64 1.64 0 0 1 .1-1.8zM114.9 121.2h.1M115.4 130.9l1.1 .1a.7 .7 0 0 1-.6 .9 .74 .74 0 0 1-.5-1zM116.2 129.9h.1"/>
<path d="M162.4 126h.1M162.4 131.9h.1M162.4 128.1h.1M162.4 138.7h.1M162.4 137.3h.1M162.4 121.5h.1M162.4 122.9h.1M162.4 120.9h.1M162.4 122.1h.1M162.4 122.8h.1M162.4 122.5h.1M162.4 123.5h.1"/>
<path d="M162.4 131.7h.1M162.4 120.6h.1M162.4 125.7h.1M162.4 121.4h.1M162.4 133h.1M162.4 122.6h.1M162.4 123.3h.1M162.4 129.5h.1"/>
<circle cx="171.9" cy="103.7" r="2.38"/>
<circle cx="171.9" cy="103.8" r="2.67"/>
<circle cx="191" cy="103.7" r="2.38"/>
<circle cx="191" cy="103.8" r="2.67"/>
</g>
<g font-size="4.2">
<text x="53.6" y="206.8">FOR INFORMATION ONLY</text>
<text x="239.8" y="205.3">N/A</text>
<text x="272.6" y="205.8">A</text>
<text x="40.9" y="211">NOT FOR MANUFACTURING PURPOSES</text>
<text x="224.5" y="213.9">SM1CPL10</text>
<text x="259.2" y="213.9">0.02 kg</text>
</g>
<text font-size="3.5" x="217.4" y="196.3">SM1 FLEXURE COUPLER, 1.0in LONG</text>
<g font-size="2.8" fill="#808080">
<text x="172.8" y="81.1">0.75in</text>
<text x="171.3" y="84.9">19.1mm</text>
<text x="48.9" y="94.7">LIGHT TIGHT GASKET</text>
<text x="141.8" y="95.9">6.4mm</text>
<text x="144.5" y="92.2">0.25in</text>
<text x="211.7" y="95.5">CLAMPING SCREW</text>
<text x="211.7" y="98.9">5/64in [2mm] HEX</text>
<text x="211.7" y="102.2">2 PLACES</text>
<text x="146.4" y="119.3">17.0mm</text>
<text x="147.9" y="115.5">0.67in</text>
<text x="21.9" y="161.1">THRU HOLE FOR LENS TUBES</text>
<text x="33.9" y="157.8">1.20in [</text>
<text x="46.6" y="157.8">30.6mm]</text>
<text x="122.4" y="161.1">[</text>
<text x="125.6" y="157.8">1.46in</text>
<text x="126.6" y="161.1">37.1mm]</text>
<text x="176.1" y="167.4">25.4mm</text>
<text x="177.6" y="163.6">1.00in</text>
</g>
<g font-size="2.8">
<text x="89" y="95.7">C</text>
<text x="90.1" y="96.5">L</text>
<text x="56.3" y="129.7">C</text>
<text x="57.3" y="130.5">L</text>
<text x="202.9" y="130.1">C</text>
<text x="203.9" y="130.9">L</text>
<text x="174.5" y="184.8">DRAWING</text>
<text x="174.5" y="187.6">PROJECTION</text>
<text x="229.4" y="190.2">w w w . t h o r l a b s . c o m</text>
<text x="187.9" y="193.2">NAME</text>
<text x="190.3" y="197.7">AK</text>
<text x="199.9" y="197.7">08/AUG/16</text>
<text x="203.6" y="193.2">DATE</text>
<text x="190.3" y="202.2">JC</text>
<text x="199.9" y="202.2">11/AUG/16</text>
<text x="216.4" y="201.2">MATERIAL</text>
<text x="271.6" y="201.8">REV</text>
<text x="216.7" y="209.7">ITEM #</text>
<text x="254.5" y="209.7">APPROX WEIGHT</text>
</g>
<g font-size="2.5">
<text x="174.2" y="197.7">DRAWN</text>
<text x="172.4" y="202.2">APPROVAL</text>
</g>
<text font-size="2.1" x="178.5" y="206.8">COPYRIGHT © 2016 BY THORLABS</text>
<g font-size="2">
<text x="174.8" y="211">VALUES IN PARENTHESIS ARE CALCULATED</text>
<text x="175.5" y="213.5">AND MAY CONTAIN ROUNDOFF ERRORS</text>
</g>
</svg>
